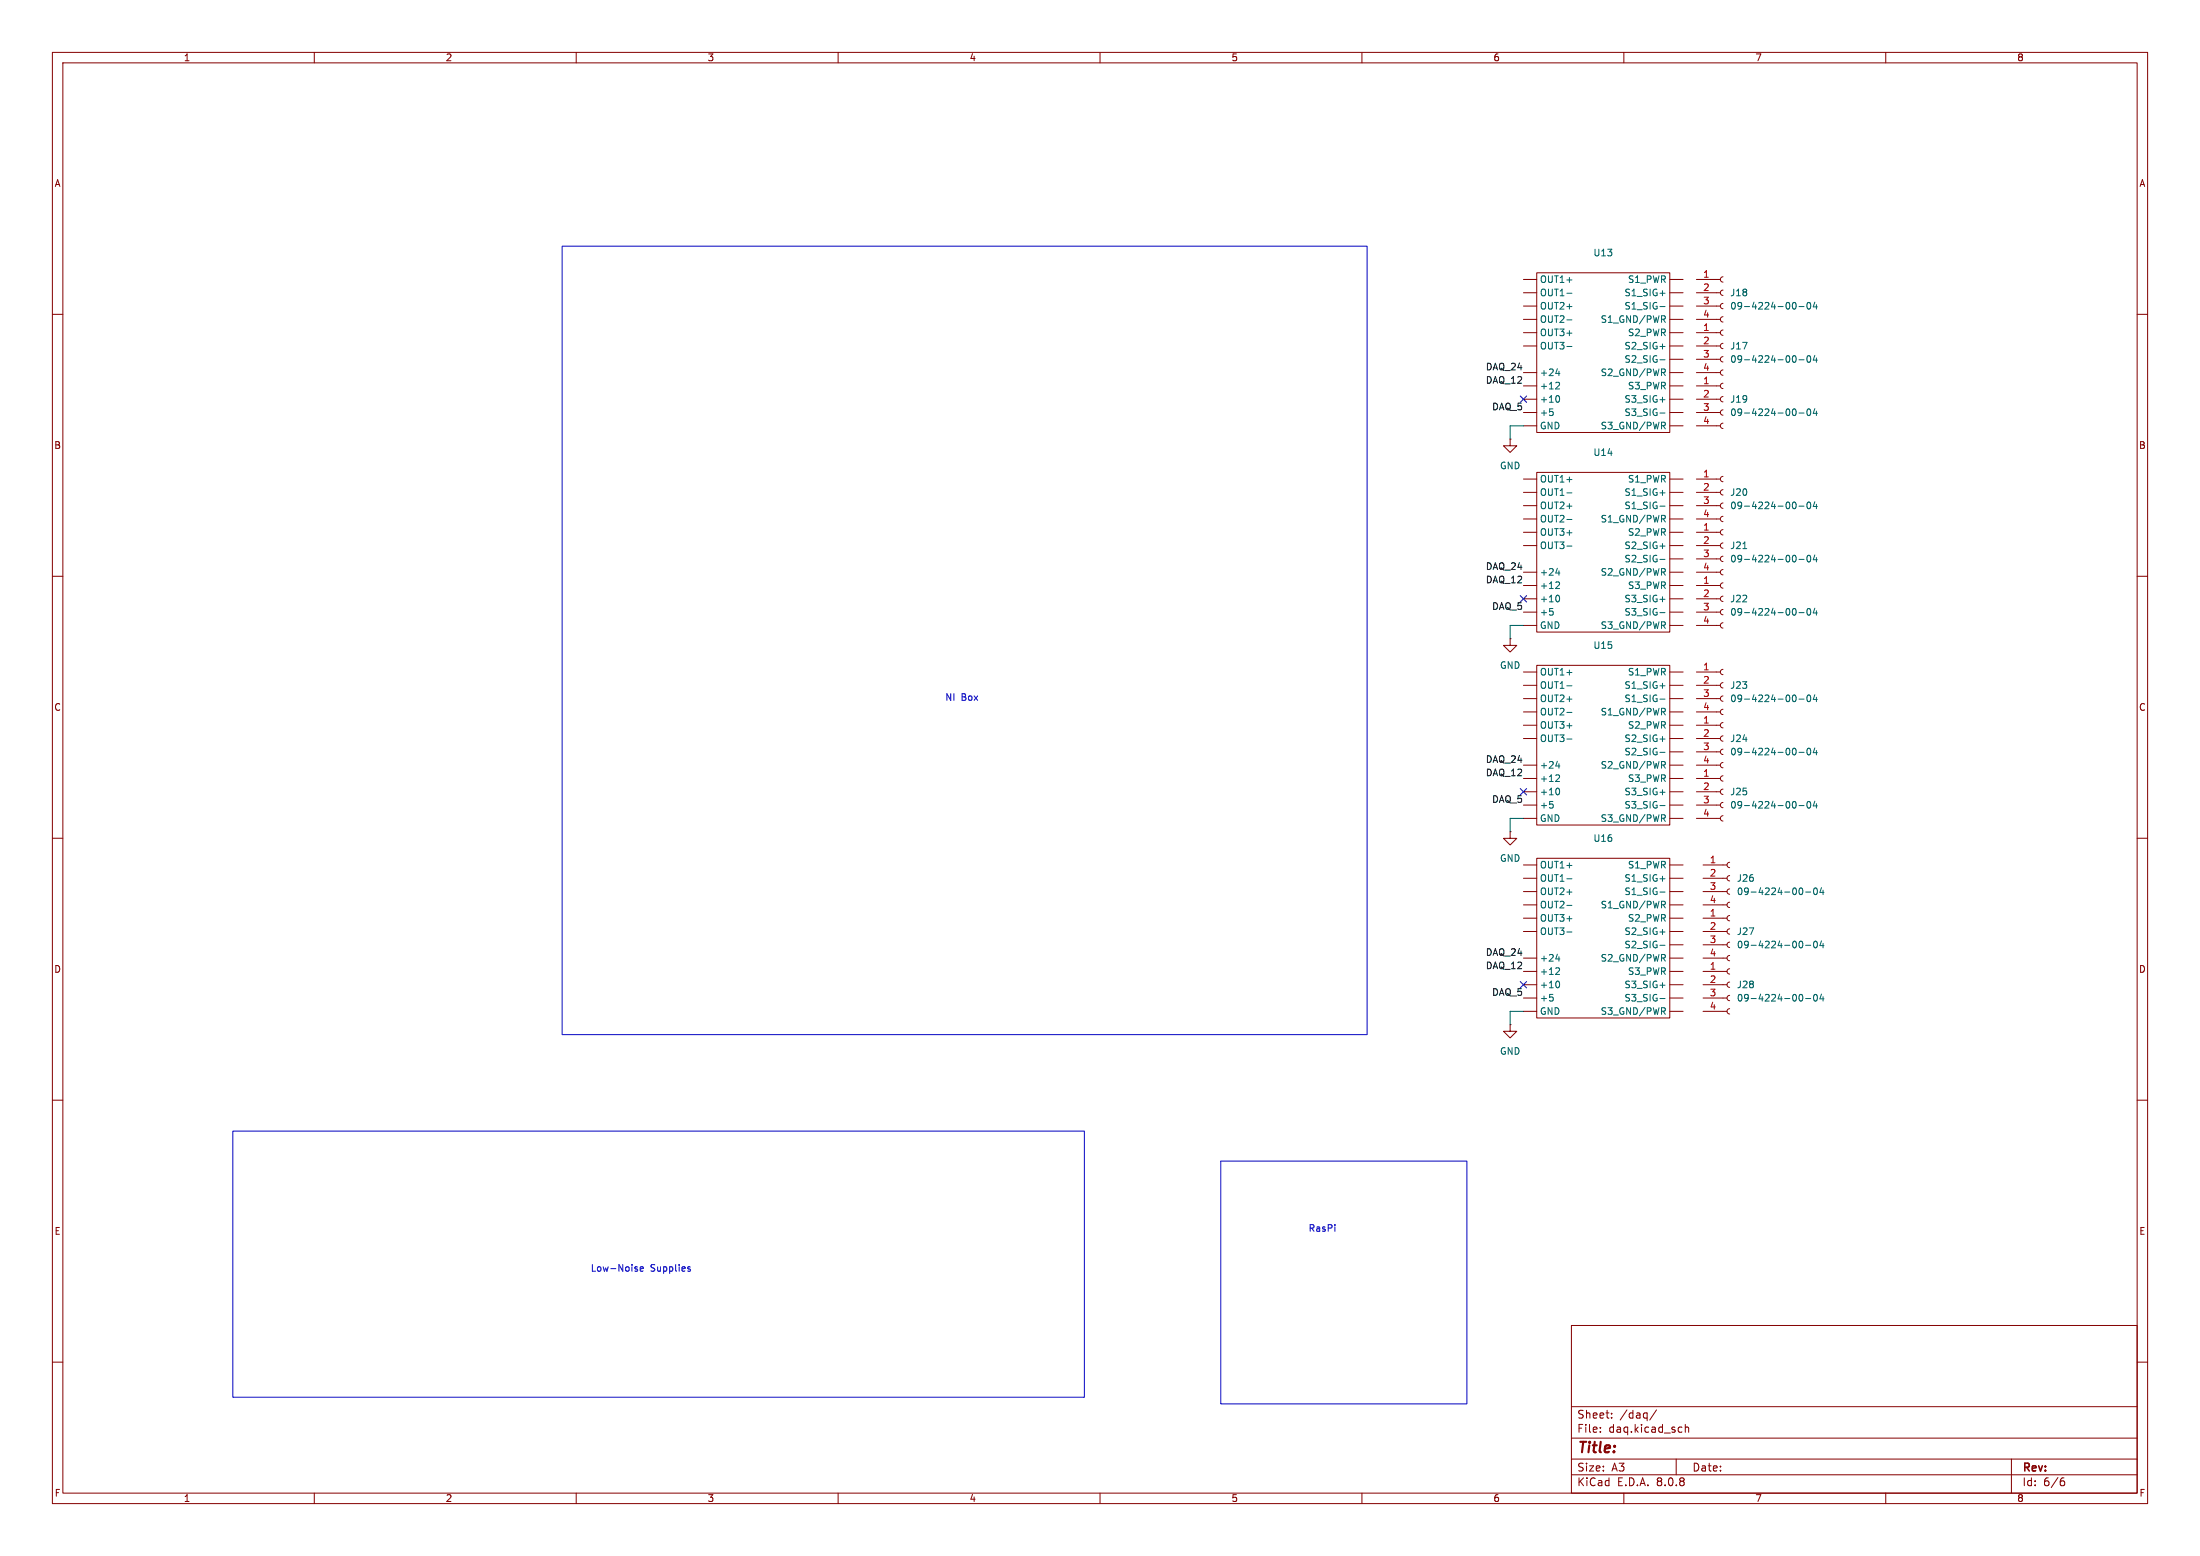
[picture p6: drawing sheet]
<svg xmlns="http://www.w3.org/2000/svg" width="420mm" height="297mm" viewBox="0 0 420 297" stroke-linecap="round" stroke-linejoin="round" font-family="sans-serif">
<g fill="none" stroke="#840000" stroke-width=".19">
<path d="M10 10h400v277h-400zM12 12h396v273h-396zM60 10v2M110 10v2M160 10v2M210 10v2M260 10v2M310 10v2M360 10v2M290.8 58.4h2.6M290.8 55.9h2.6M290.8 53.3h2.6"/>
<path d="M293.4 52.1h25.4v30.5h-25.4zM318.8 58.4h2.5M318.8 55.9h2.5M318.8 53.3h2.5M323.8 58.4h4.6M323.8 55.9h4.6M323.8 53.3h4.6M328.9 57.9l-.3 .2-.2 .3 .2 .4 .3 .1M328.9 55.4l-.3 .1-.2 .4 .2 .3 .3 .2M328.9 52.8l-.3 .2-.2 .3 .2 .4 .3 .1M10 60h2M290.8 61h2.6"/>
<path d="M290.8 71.1h2.6M290.8 66h2.6M290.8 63.5h2.6M290.8 76.2h2.6M290.8 73.7h2.6M290.8 78.7h2.6M318.8 61h2.5M318.8 71.1h2.5M318.8 68.6h2.5M318.8 66h2.5M318.8 63.5h2.5M318.8 76.2h2.5"/>
<path d="M318.8 73.7h2.5M318.8 78.7h2.5M323.8 61h4.6M323.8 71.1h4.6M323.8 68.6h4.6M323.8 66h4.6M323.8 63.5h4.6M323.8 76.2h4.6M323.8 73.7h4.6M323.8 78.7h4.6M328.9 60.5l-.3 .1-.2 .4 .2 .3 .3 .2M328.9 70.6l-.3 .2-.2 .3 .2 .4 .3 .1"/>
<path d="M328.9 68.1l-.3 .1-.2 .4 .2 .3 .3 .2M328.9 65.5l-.3 .2-.2 .3 .2 .4 .3 .1M328.9 63l-.3 .1-.2 .4 .2 .4 .3 .1M328.9 78.2l-.3 .2-.2 .3 .2 .4 .3 .1M328.9 75.7l-.3 .1-.2 .4 .2 .4 .3 .1M328.9 73.2l-.3 .1-.2 .4 .2 .3 .3 .2M408 60h2M288.3 83.8v1.3h1.3l-1.3 1.3-1.3-1.3h1.3M288.3 83.8h.1M290.8 91.4h2.6M290.8 94h2.6M290.8 96.5h2.6"/>
<path d="M290.8 99.1h2.6M290.8 81.3h2.6M293.4 90.2h25.4v30.5h-25.4zM318.8 91.4h2.5M318.8 94h2.5M318.8 96.5h2.5M318.8 99.1h2.5M318.8 81.3h2.5M323.8 91.4h4.6M323.8 94h4.6M323.8 96.5h4.6M323.8 99.1h4.6"/>
<path d="M323.8 81.3h4.6M328.9 98.6l-.3 .1-.2 .4 .2 .3 .3 .2M328.9 96l-.3 .2-.2 .3 .2 .4 .3 .1M328.9 93.5l-.3 .1-.2 .4 .2 .3 .3 .2M328.9 90.9l-.3 .2-.2 .3 .2 .4 .3 .1M328.9 80.8l-.3 .1-.2 .4 .2 .3 .3 .2M10 110h2M290.8 119.4h2.6M290.8 116.8h2.6M290.8 114.3h2.6M290.8 111.8h2.6M290.8 109.2h2.6"/>
<path d="M290.8 101.6h2.6M290.8 104.1h2.6M318.8 119.4h2.5M318.8 116.8h2.5M318.8 114.3h2.5M318.8 111.8h2.5M318.8 109.2h2.5M318.8 101.6h2.5M318.8 104.1h2.5M318.8 106.7h2.5M323.8 119.4h4.6M323.8 116.8h4.6"/>
<path d="M323.8 114.3h4.6M323.8 111.8h4.6M323.8 109.2h4.6M323.8 101.6h4.6M323.8 104.1h4.6M323.8 106.7h4.6M328.9 118.9l-.3 .1-.2 .4 .2 .3 .3 .2M328.9 116.3l-.3 .2-.2 .3 .2 .4 .3 .1M328.9 113.8l-.3 .1-.2 .4 .2 .4 .3 .1M328.9 111.3l-.3 .1-.2 .4 .2 .3 .3 .2M328.9 108.7l-.3 .2-.2 .3 .2 .4 .3 .1M328.9 106.2l-.3 .1-.2 .4 .2 .3 .3 .2"/>
<path d="M328.9 103.6l-.3 .2-.2 .3 .2 .4 .3 .1M328.9 101.1l-.3 .1-.2 .4 .2 .4 .3 .1M408 110h2M288.3 121.9v1.3h1.3l-1.3 1.3-1.3-1.3h1.3M288.3 121.9h.1M290.8 135.9h2.6M290.8 133.4h2.6M290.8 130.8h2.6M290.8 128.3h2.6M290.8 138.4h2.6M293.4 127h25.4v30.5h-25.4zM318.8 135.9h2.5"/>
<path d="M318.8 133.4h2.5M318.8 130.8h2.5M318.8 128.3h2.5M318.8 138.4h2.5M323.8 135.9h4.6M323.8 133.4h4.6M323.8 130.8h4.6M323.8 128.3h4.6M323.8 138.4h4.6M328.9 135.4l-.3 .1-.2 .4 .2 .3 .3 .2M328.9 132.8l-.3 .2-.2 .4 .2 .3 .3 .2M328.9 130.3l-.3 .2-.2 .3 .2 .4 .3 .1"/>
<path d="M328.9 127.8l-.3 .1-.2 .4 .2 .3 .3 .2M328.9 137.9l-.3 .2-.2 .3 .2 .4 .3 .1M10 160h2M288.3 158.8v1.2h1.3l-1.3 1.3-1.3-1.3h1.3M288.3 158.8h.1M290.8 151.1h2.6M290.8 148.6h2.6M290.8 146.1h2.6M290.8 153.7h2.6M290.8 156.2h2.6M290.8 141h2.6M318.8 151.1h2.5"/>
<path d="M318.8 148.6h2.5M318.8 146.1h2.5M318.8 153.7h2.5M318.8 156.2h2.5M318.8 141h2.5M318.8 143.5h2.5M323.8 151.1h4.6M323.8 148.6h4.6M323.8 146.1h4.6M323.8 153.7h4.6M323.8 156.2h4.6M323.8 141h4.6"/>
<path d="M323.8 143.5h4.6M328.9 155.7l-.3 .2-.2 .3 .2 .4 .3 .1M328.9 153.2l-.3 .1-.2 .4 .2 .3 .3 .2M328.9 150.6l-.3 .2-.2 .3 .2 .4 .3 .1M328.9 148.1l-.3 .1-.2 .4 .2 .3 .3 .2M328.9 145.5l-.3 .2-.2 .4 .2 .3 .3 .2M328.9 143l-.3 .2-.2 .3 .2 .4 .3 .1M328.9 140.5l-.3 .1-.2 .4 .2 .3 .3 .2M408 160h2M290.8 165.1h2.6M290.8 167.6h2.6M290.8 170.2h2.6"/>
<path d="M290.8 172.7h2.6M290.8 175.3h2.6M290.8 177.8h2.6M293.4 163.8h25.4v30.5h-25.4zM318.8 165.1h2.5M318.8 167.6h2.5M318.8 170.2h2.5M318.8 172.7h2.5M318.8 175.3h2.5M318.8 177.8h2.5M325.1 165.1h4.6M325.1 167.6h4.6"/>
<path d="M325.1 170.2h4.6M325.1 172.7h4.6M325.1 175.3h4.6M325.1 177.8h4.6M330.2 179.8l-.4 .2-.1 .3 .1 .4 .4 .1M330.2 177.3l-.4 .1-.1 .4 .1 .4 .4 .1M330.2 174.8l-.4 .1-.1 .4 .1 .3 .4 .2M330.2 172.2l-.4 .2-.1 .3 .1 .4 .4 .1M330.2 169.7l-.4 .1-.1 .4 .1 .3 .4 .2M330.2 167.1l-.4 .2-.1 .3 .1 .4 .4 .1M330.2 164.6l-.4 .1-.1 .4 .1 .4 .4 .1M288.3 195.6v1.3h1.3l-1.3 1.2-1.3-1.2h1.3"/>
<path d="M288.3 195.6h.1M290.8 188h2.6M290.8 185.4h2.6M290.8 182.9h2.6M290.8 190.5h2.6M290.8 193h2.6M318.8 188h2.5M318.8 185.4h2.5M318.8 182.9h2.5M318.8 190.5h2.5M318.8 193h2.5M318.8 180.3h2.5"/>
<path d="M325.1 188h4.6M325.1 185.4h4.6M325.1 182.9h4.6M325.1 190.5h4.6M325.1 193h4.6M325.1 180.3h4.6M330.2 182.4l-.4 .1-.1 .4 .1 .3 .4 .2M330.2 192.5l-.4 .2-.1 .3 .1 .4 .4 .1M330.2 190l-.4 .1-.1 .4 .1 .4 .4 .1M330.2 187.5l-.4 .1-.1 .4 .1 .3 .4 .2M330.2 184.9l-.4 .2-.1 .3 .1 .4 .4 .1M10 210h2"/>
<path d="M408 210h2M300 253h108v32h-108zM10 260h2M300 278.5h108M300 274.5h108M300 268.5h108M305.5 273.2v.2M305.5 272.5v.1M307.7 270.5v.2M307.7 269.8v.1M316.2 269.1l-1.3 1.9M320 278.5v3"/>
<path d="M320.9 272.4l.2 .1M321.1 273.3l-.2 .1M321.7 271.9v1.5M321.7 272.5l.2-.1 .4 .1 .1 .9M384 278.5v6.5M408 260h2M60 285v2M110 285v2M160 285v2M210 285v2M260 285v2M300 281.5h108"/>
<path d="M310 285v2M360 285v2M393.6 282.7h.4l.2 .2-.1 .5-.5 .2M394 282.1l-.4 .1"/>
</g>
<g fill="none" stroke="#006464" stroke-width=".19">
<path d="M299.1 56h1M316.9 58.5h1M316.9 56h1M342.3 57.8l.2-.1a.68 .68 0 0 1 .4 .7 .68 .68 0 0 1-.4 .6l-.2-.1M343.4 58.5h1M345.1 57.8l.1-.1a.68 .68 0 0 1 .5 .7 .68 .68 0 0 1-.5 .6 .84 .84 0 0 1-.1-1.2zM346.5 57.7l-.3 .9h.7M346.8 58.2v.8M295.9 78h.6M296.4 78.6l.1 .2-.1 .5M297 71.3h.8M297.2 73h.4l.1 .3-.8 .9h.8"/>
<path d="M297.4 75.5a.79 .79 0 0 1 0 1.3M297.6 70.9v.8M299.1 61.1h1M299.1 66.1h1M316.9 68.7h1M316.9 66.1h1M316.9 76.3h1M316.9 78.8h1M317.5 60.9l.4 .6M317.5 71.1l.4 .6M317.7 60.3l.2 .2v.3l-.2 .1M317.7 70.4l.2 .3v.3l-.2 .1"/>
<path d="M342.3 67.9h.2a.68 .68 0 0 1 .4 .6 .68 .68 0 0 1-.4 .7l-.2-.1M342.3 78.1l.2-.1a.68 .68 0 0 1 .4 .7 .68 .68 0 0 1-.4 .6h-.2M343.4 68.7h1M343.4 78.8h1M345.1 67.9h.1a.68 .68 0 0 1 .5 .6 .68 .68 0 0 1-.5 .7 .84 .84 0 0 1-.1-1.3zM345.1 78.1l.1-.1a.68 .68 0 0 1 .5 .7 .68 .68 0 0 1-.5 .6 .84 .84 0 0 1-.1-1.2zM346.5 67.8l-.3 .9h.7M346.5 78l-.3 .9h.7M346.8 68.3v.9M346.8 78.5v.8M299.1 94.1h1M299.1 99.2h1"/>
<path d="M316.9 94.1h1M316.9 96.6h1M317.5 99l.4 .6M317.5 81.3l.4 .6M317.7 98.4l.2 .2v.3l-.2 .1M317.7 80.6l.2 .2v.3l-.2 .2M342.3 95.9l.2-.1a.68 .68 0 0 1 .4 .7 .68 .68 0 0 1-.4 .6l-.2-.1M343.4 96.6h1M345.1 95.9l.1-.1a.68 .68 0 0 1 .5 .7 .68 .68 0 0 1-.5 .6 .84 .84 0 0 1-.1-1.2zM346.5 95.8l-.3 .9h.7M346.8 96.3v.8M295.9 116.1h.6"/>
<path d="M296.4 116.7l.1 .2-.1 .5M297 109.4h.8M297.2 111.1h.4l.1 .3-.8 .9h.8M297.4 113.6a.79 .79 0 0 1 0 1.3M297.6 109v.8M299.1 104.2h1M316.9 116.9h1M316.9 104.2h1M316.9 106.8h1M316.9 114.4h1M317.5 109.2l.4 .6M317.5 119.4l.4 .6"/>
<path d="M317.7 108.5l.2 .3v.3l-.2 .1M317.7 118.7l.2 .2v.3l-.2 .2M332.7 104.7h.8M342.3 116.2l.2-.1a.68 .68 0 0 1 .4 .7 .68 .68 0 0 1-.4 .6h-.2M342.3 106h.2a.68 .68 0 0 1 .4 .6 .68 .68 0 0 1-.4 .7l-.2-.1M343.4 116.9h1M343.4 106.8h1M345.1 116.2l.1-.1a.68 .68 0 0 1 .5 .7 .68 .68 0 0 1-.5 .6 .84 .84 0 0 1-.1-1.2zM345.1 106h.1a.68 .68 0 0 1 .5 .6 .68 .68 0 0 1-.5 .7 .84 .84 0 0 1-.1-1.3zM346.5 116.1l-.3 .9h.7M346.5 105.9l-.3 .9h.7M346.8 106.4v.9"/>
<path d="M346.8 116.6v.8M299.1 130.9h1M299.1 136h1M316.9 133.4h1M316.9 130.9h1M317.5 135.9l.4 .6M317.7 135.2l.2 .2v.3l-.2 .2M342.3 132.7h.2a.68 .68 0 0 1 .4 .6 .68 .68 0 0 1-.4 .6h-.2M343.4 133.4h1M345.1 132.7h.1a.68 .68 0 0 1 .5 .6 .68 .68 0 0 1-.5 .6 .84 .84 0 0 1-.1-1.2zM346.5 132.6l-.3 .9h.7M346.8 133.1v.8"/>
<path d="M295.9 153h.6M296.4 153.5l.1 .2-.1 .5M297 146.2h.8M297.2 147.9l.4 .1 .1 .3-.8 .9h.8M297.4 150.4a.79 .79 0 0 1 0 1.3M297.6 145.8v.8M299.1 141.1h1M316.9 141.1h1M316.9 143.6h1M316.9 151.2h1M316.9 153.8h1M317.5 146l.4 .6"/>
<path d="M317.5 156.2l.4 .6M317.7 145.4l.2 .2v.3l-.2 .1M317.7 155.5l.2 .3v.3l-.2 .1M342.3 142.9l.2-.1a.68 .68 0 0 1 .4 .7 .68 .68 0 0 1-.4 .6l-.2-.1M342.3 153h.2a.68 .68 0 0 1 .4 .6 .68 .68 0 0 1-.4 .6h-.2M343.4 143.6h1M343.4 153.8h1M345.1 142.9l.1-.1a.68 .68 0 0 1 .5 .7 .68 .68 0 0 1-.5 .6 .84 .84 0 0 1-.1-1.2zM345.1 153h.1a.68 .68 0 0 1 .5 .6 .68 .68 0 0 1-.5 .6 .84 .84 0 0 1-.1-1.2zM346.5 152.9l-.3 .9h.7M346.5 142.8l-.3 .9h.7M346.8 143.2v.9"/>
<path d="M346.8 153.4v.8M299.1 167.7h1M299.1 172.8h1M299.1 177.9h1M316.9 167.7h1M316.9 177.9h1M316.9 170.3h1M317.5 172.7l.4 .6M317.7 172l.2 .3v.3l-.2 .1M343.6 179.7l.1-.1a.68 .68 0 0 1 .5 .7 .68 .68 0 0 1-.5 .6h-.1M343.6 169.5h.1a.68 .68 0 0 1 .5 .6 .68 .68 0 0 1-.5 .7l-.1-.1M344.7 170.3h1"/>
<path d="M346.4 179.7l.1-.1a.68 .68 0 0 1 .5 .7 .68 .68 0 0 1-.5 .6 .84 .84 0 0 1-.1-1.2zM346.4 169.5h.1a.68 .68 0 0 1 .5 .6 .68 .68 0 0 1-.5 .7 .84 .84 0 0 1-.1-1.3zM347.7 179.6l-.3 .9h.8M347.7 169.4l-.3 .9h.8M348 169.9v.9M295.9 189.8h.6M296.4 190.4l.1 .1-.1 .5M297 183h.8M297.2 184.7l.4 .1 .1 .3-.8 .9h.8M297.4 187.3a.79 .79 0 0 1 0 1.2M297.6 182.6v.9M316.9 180.4h1"/>
<path d="M316.9 188.1h1M316.9 190.6h1M317.5 182.9l.4 .6M317.5 193l.4 .6M317.7 182.2l.2 .2v.3l-.2 .2M317.7 192.3l.2 .3v.3l-.2 .1M343.6 189.9l.1-.1a.68 .68 0 0 1 .5 .6 .68 .68 0 0 1-.5 .7l-.1-.1M344.7 180.4h1M344.7 190.6h1M346.4 189.9l.1-.1a.68 .68 0 0 1 .5 .6 .68 .68 0 0 1-.5 .7 .84 .84 0 0 1-.1-1.2zM347.7 189.7l-.3 1h.8M348 180.1v.8"/>
<path d="M348 190.2v.9"/>
</g>
<path d="M107.3 47h153.7v150.5h-153.7zM44.4 215.9h162.6v50.8h-162.6zM233 221.6h47v46.4h-47zM121.6 242.2l.1 .2-.1 .2M121.6 241.8l.1 .1M122.2 242.2l.6-.1v-.2l-.4-.1-.2 .2 .1 .6h.5M131.5 242.2l.3 .1v.2l-.4 .1M131.5 241.8l.3 .1" fill="none" stroke="#0000c2" stroke-width=".19"/>
<path d="M290.8 81.3h-2.5v2.5M290.8 119.4h-2.5v2.5M290.8 156.2h-2.5v2.6M290.8 193h-2.5v2.6" fill="none" stroke="#009600" stroke-width=".19"/>
<path d="M290.2 75.6l1.2 1.2M291.4 75.6l-1.2 1.2M290.2 113.7l1.2 1.2M291.4 113.7l-1.2 1.2M290.2 150.5l1.2 1.2M291.4 150.5l-1.2 1.2M290.2 187.4l1.2 1.2M291.4 187.4l-1.2 1.2" fill="none" stroke="#000084" stroke-width=".19"/>
<text font-size="2.8" fill="#840000" x="301" y="277.9">Title:</text>
<g font-size="2.1" fill="#840000">
<text x="301" y="273.7">File:</text>
<text x="301" y="271">Sheet:</text>
<text x="307.1" y="273.7">daq.kicad_sch</text>
<text x="309.2" y="271">/daq/</text>
<text x="301" y="281.1">Size:</text>
<text x="307.6" y="281.1">A3</text>
<text x="323" y="281.1">Date:</text>
<text x="386" y="281.3">Rev:</text>
<text x="301" y="283.9">KiCad</text>
<text x="308.7" y="283.9">E.D.A.</text>
<text x="316.3" y="283.9">8.0.8</text>
<text x="386" y="283.9">Id:</text>
<text x="390.1" y="283.9">6/6</text>
</g>
<g font-size="1.8" fill="#840000">
<text x="35" y="11.9">1</text>
<text x="85" y="11.9">2</text>
<text x="135" y="11.9">3</text>
<text x="185" y="11.9">4</text>
<text x="235" y="11.9">5</text>
<text x="285" y="11.9">6</text>
<text x="335" y="11.9">7</text>
<text x="385" y="11.9">8</text>
<text x="10.3" y="35.9">A</text>
<text x="408.3" y="35.9">A</text>
<text x="10.3" y="85.9">B</text>
<text x="408.2" y="85.9">B</text>
<text x="10.3" y="135.9">C</text>
<text x="408.2" y="135.9">C</text>
<text x="10.3" y="185.9">D</text>
<text x="408.2" y="185.9">D</text>
<text x="10.3" y="235.9">E</text>
<text x="408.3" y="235.9">E</text>
<text x="10.3" y="285.9">F</text>
<text x="35" y="286.9">1</text>
<text x="85" y="286.9">2</text>
<text x="135" y="286.9">3</text>
<text x="185" y="286.9">4</text>
<text x="235" y="286.9">5</text>
<text x="285" y="286.9">6</text>
<text x="335" y="286.9">7</text>
<text x="385" y="286.9">8</text>
<text x="408.3" y="285.9">F</text>
</g>
<g font-size="1.8" fill="#006464">
<text x="304.1" y="49.1">U13</text>
<text x="293.9" y="54.2">OUT1+</text>
<text x="293.9" y="56.7">OUT1-</text>
<text x="293.9" y="59.3">OUT2+</text>
<text x="310" y="56.7">S1_SIG+</text>
<text x="310" y="59.3">S1_SIG-</text>
<text x="310.7" y="54.2">S1_PWR</text>
<text x="330.2" y="56.7">J18</text>
<text x="330.2" y="59.3">09-4224-00-04</text>
<text x="293.9" y="61.8">OUT2-</text>
<text x="293.9" y="64.4">OUT3+</text>
<text x="305.5" y="61.8">S1_GND/PWR</text>
<text x="310.7" y="64.4">S2_PWR</text>
<text x="293.9" y="72">+24</text>
<text x="293.9" y="66.9">OUT3-</text>
<text x="305.5" y="72">S2_GND/PWR</text>
<text x="310" y="66.9">S2_SIG+</text>
<text x="310" y="69.4">S2_SIG-</text>
<text x="330.2" y="66.9">J17</text>
<text x="330.2" y="69.4">09-4224-00-04</text>
<text x="293.9" y="77.1">+10</text>
<text x="293.9" y="74.5">+12</text>
<text x="310" y="77.1">S3_SIG+</text>
<text x="310.7" y="74.5">S3_PWR</text>
<text x="330.2" y="77.1">J19</text>
<text x="293.9" y="79.6">+5</text>
<text x="293.9" y="82.1">GND</text>
<text x="305.5" y="82.1">S3_GND/PWR</text>
<text x="310" y="79.6">S3_SIG-</text>
<text x="330.2" y="79.6">09-4224-00-04</text>
<text x="286.3" y="89.8">GND</text>
<text x="304.1" y="87.2">U14</text>
<text x="293.9" y="92.3">OUT1+</text>
<text x="293.9" y="94.8">OUT1-</text>
<text x="310" y="94.8">S1_SIG+</text>
<text x="310.7" y="92.3">S1_PWR</text>
<text x="330.2" y="94.8">J20</text>
<text x="293.9" y="97.4">OUT2+</text>
<text x="293.9" y="99.9">OUT2-</text>
<text x="305.5" y="99.9">S1_GND/PWR</text>
<text x="310" y="97.4">S1_SIG-</text>
<text x="330.2" y="97.4">09-4224-00-04</text>
<text x="293.9" y="102.5">OUT3+</text>
<text x="293.9" y="105">OUT3-</text>
<text x="310" y="105">S2_SIG+</text>
<text x="310" y="107.5">S2_SIG-</text>
<text x="310.7" y="102.5">S2_PWR</text>
<text x="330.2" y="105">J21</text>
<text x="330.2" y="107.5">09-4224-00-04</text>
<text x="293.9" y="112.6">+12</text>
<text x="293.9" y="110.1">+24</text>
<text x="305.5" y="110.1">S2_GND/PWR</text>
<text x="310.7" y="112.6">S3_PWR</text>
<text x="293.9" y="115.2">+10</text>
<text x="293.9" y="117.7">+5</text>
<text x="310" y="115.2">S3_SIG+</text>
<text x="310" y="117.7">S3_SIG-</text>
<text x="330.2" y="115.2">J22</text>
<text x="330.2" y="117.7">09-4224-00-04</text>
<text x="293.9" y="120.2">GND</text>
<text x="304.1" y="124.1">U15</text>
<text x="305.5" y="120.2">S3_GND/PWR</text>
<text x="286.3" y="127.9">GND</text>
<text x="293.9" y="129.1">OUT1+</text>
<text x="293.9" y="131.7">OUT1-</text>
<text x="310" y="131.7">S1_SIG+</text>
<text x="310.7" y="129.1">S1_PWR</text>
<text x="330.2" y="131.7">J23</text>
<text x="293.9" y="134.2">OUT2+</text>
<text x="293.9" y="136.8">OUT2-</text>
<text x="305.5" y="136.8">S1_GND/PWR</text>
<text x="310" y="134.2">S1_SIG-</text>
<text x="330.2" y="134.2">09-4224-00-04</text>
<text x="293.9" y="139.3">OUT3+</text>
<text x="293.9" y="141.8">OUT3-</text>
<text x="310" y="141.8">S2_SIG+</text>
<text x="310.7" y="139.3">S2_PWR</text>
<text x="330.2" y="141.8">J24</text>
<text x="293.9" y="149.5">+12</text>
<text x="293.9" y="146.9">+24</text>
<text x="305.5" y="146.9">S2_GND/PWR</text>
<text x="310" y="144.4">S2_SIG-</text>
<text x="310.7" y="149.5">S3_PWR</text>
<text x="330.2" y="144.4">09-4224-00-04</text>
<text x="293.9" y="152">+10</text>
<text x="293.9" y="154.5">+5</text>
<text x="310" y="152">S3_SIG+</text>
<text x="310" y="154.5">S3_SIG-</text>
<text x="330.2" y="152">J25</text>
<text x="330.2" y="154.5">09-4224-00-04</text>
<text x="293.9" y="157.1">GND</text>
<text x="304.1" y="160.9">U16</text>
<text x="305.5" y="157.1">S3_GND/PWR</text>
<text x="286.3" y="164.7">GND</text>
<text x="293.9" y="166">OUT1+</text>
<text x="310.7" y="166">S1_PWR</text>
<text x="293.9" y="168.5">OUT1-</text>
<text x="293.9" y="171">OUT2+</text>
<text x="293.9" y="173.6">OUT2-</text>
<text x="305.5" y="173.6">S1_GND/PWR</text>
<text x="310" y="168.5">S1_SIG+</text>
<text x="310" y="171">S1_SIG-</text>
<text x="331.5" y="168.5">J26</text>
<text x="331.5" y="171">09-4224-00-04</text>
<text x="293.9" y="176.1">OUT3+</text>
<text x="293.9" y="178.7">OUT3-</text>
<text x="310" y="178.7">S2_SIG+</text>
<text x="310.7" y="176.1">S2_PWR</text>
<text x="331.5" y="178.7">J27</text>
<text x="293.9" y="183.7">+24</text>
<text x="305.5" y="183.7">S2_GND/PWR</text>
<text x="310" y="181.2">S2_SIG-</text>
<text x="331.5" y="181.2">09-4224-00-04</text>
<text x="293.9" y="188.8">+10</text>
<text x="293.9" y="186.3">+12</text>
<text x="293.9" y="191.4">+5</text>
<text x="310" y="188.8">S3_SIG+</text>
<text x="310" y="191.4">S3_SIG-</text>
<text x="310.7" y="186.3">S3_PWR</text>
<text x="331.5" y="188.8">J28</text>
<text x="331.5" y="191.4">09-4224-00-04</text>
<text x="293.9" y="193.9">GND</text>
<text x="305.5" y="193.9">S3_GND/PWR</text>
<text x="286.3" y="201.5">GND</text>
</g>
<g font-size="1.8" fill="#a90000">
<text x="325" y="53.1">1</text>
<text x="325" y="55.6">2</text>
<text x="325" y="58.2">3</text>
<text x="325" y="60.7">4</text>
<text x="325" y="63.2">1</text>
<text x="325" y="65.8">2</text>
<text x="325" y="68.3">3</text>
<text x="325" y="70.9">4</text>
<text x="325" y="73.4">1</text>
<text x="325" y="75.9">2</text>
<text x="325" y="78.5">3</text>
<text x="325" y="81">4</text>
<text x="325" y="91.2">1</text>
<text x="325" y="93.7">2</text>
<text x="325" y="96.3">3</text>
<text x="325" y="98.8">4</text>
<text x="325" y="101.3">1</text>
<text x="325" y="103.9">2</text>
<text x="325" y="106.4">3</text>
<text x="325" y="111.5">1</text>
<text x="325" y="109">4</text>
<text x="325" y="114">2</text>
<text x="325" y="116.6">3</text>
<text x="325" y="119.1">4</text>
<text x="325" y="128">1</text>
<text x="325" y="130.6">2</text>
<text x="325" y="133.1">3</text>
<text x="325" y="135.6">4</text>
<text x="325" y="138.2">1</text>
<text x="325" y="140.7">2</text>
<text x="325" y="143.3">3</text>
<text x="325" y="148.3">1</text>
<text x="325" y="145.8">4</text>
<text x="325" y="150.9">2</text>
<text x="325" y="153.4">3</text>
<text x="325" y="156">4</text>
<text x="326.3" y="164.8">1</text>
<text x="326.3" y="167.4">2</text>
<text x="326.3" y="169.9">3</text>
<text x="326.3" y="172.5">4</text>
<text x="326.3" y="175">1</text>
<text x="326.3" y="177.5">2</text>
<text x="326.3" y="180.1">3</text>
<text x="326.3" y="182.6">4</text>
<text x="326.3" y="185.2">1</text>
<text x="326.3" y="187.7">2</text>
<text x="326.3" y="190.2">3</text>
<text x="326.3" y="192.8">4</text>
</g>
<g font-size="1.8" fill="#0f0f0f">
<text x="283.6" y="70.8">DAQ_24</text>
<text x="283.6" y="73.3">DAQ_12</text>
<text x="284.8" y="78.4">DAQ_5</text>
<text x="283.6" y="111.4">DAQ_12</text>
<text x="283.6" y="108.9">DAQ_24</text>
<text x="284.8" y="116.5">DAQ_5</text>
<text x="283.6" y="145.7">DAQ_24</text>
<text x="283.6" y="148.2">DAQ_12</text>
<text x="284.8" y="153.3">DAQ_5</text>
<text x="283.6" y="182.5">DAQ_24</text>
<text x="283.6" y="185.1">DAQ_12</text>
<text x="284.8" y="190.2">DAQ_5</text>
</g>
<g font-size="1.8" fill="#0000c2">
<text x="180.4" y="134">NI</text>
<text x="183.5" y="134">Box</text>
<text x="249.7" y="235.3">RasPi</text>
<text x="112.7" y="242.9">Low-Noise</text>
<text x="124.1" y="242.9">Supplies</text>
</g>
</svg>
